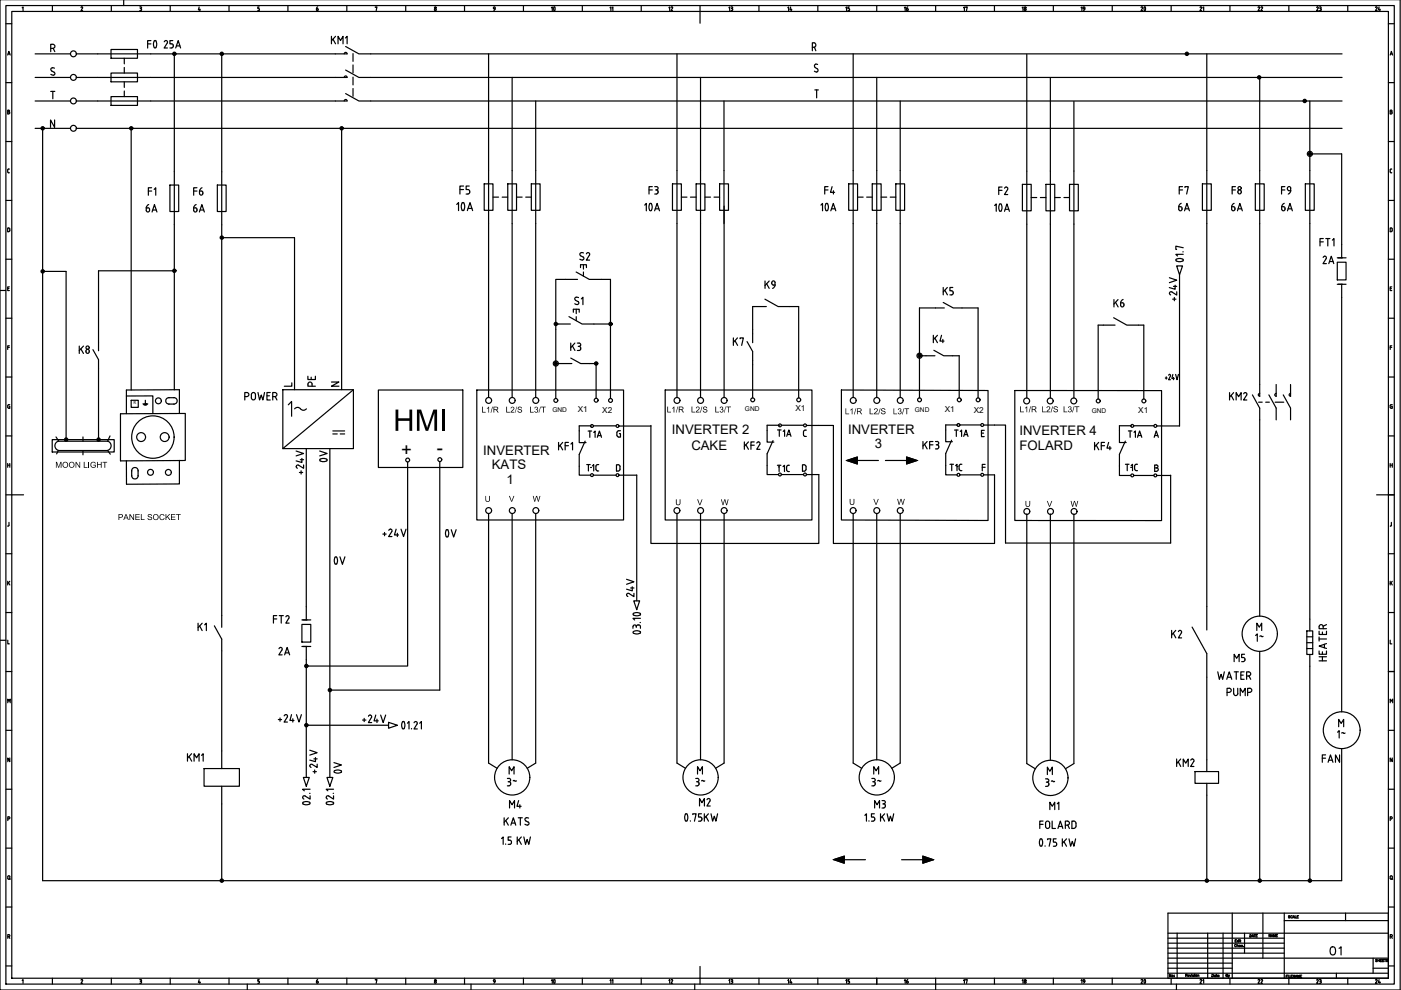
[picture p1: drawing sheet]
<svg xmlns="http://www.w3.org/2000/svg" width="297mm" height="210mm" viewBox="0 0 297 210" stroke-linecap="round" stroke-linejoin="round" font-family="sans-serif">
<!-- layer: 035 -->
<g fill="none" stroke="#000" stroke-width=".25">
<path d="M26.2 -.1v1.3M296.9 -.1v210h-296.9v-210M1.2 5h1.3M1.2 17.5h1.3M1.6 11.7l.3-.8 .3 .8M1.7 11.4h.4M2.5 2.4h291.9v205h-291.9zM4.7 1.6l.2-.1v.8M11.1 1.2v1.2M17.2 1.6l.1-.1 .2 .1-.3 .7h.3M23.6 1.2v1.2M29.6 1.5h.2"/>
<path d="M29.7 1.8h.1M29.8 1.5l.2 .1-.2 .2M29.8 1.8l.2 .2v.2l-.4 .1M36.1 1.2v1.2M42.2 1.5l-.1 .6h.4M42.4 1.9v.4M48.6 1.2v1.2M54.9 1.5h-.2v.3l.3 .2M55 2v.1M55 2.1l-.3 .2M61 1.2v1.2M73.5 1.2v1.2"/>
<path d="M79.6 1.6l.3-.1-.1 .8M86 1.2v1.2M98.5 1.2v1.2M111 1.2v1.2M123.5 1.2v1.2M136 1.2v1.2M148.4 1.2v1.2M160.9 1.2v1.2M173.4 1.2v1.2M185.9 1.2v1.2M198.4 1.2v1.2M210.8 1.2v1.2"/>
<path d="M223.3 1.2v1.2M235.8 1.2v1.2M248.3 1.2v1.2M260.8 1.2v1.2M273.3 1.2v1.2M285.7 1.2v1.2M294.4 5h1.2M294.4 17.5h1.2M294.7 11.7l.3-.8 .3 .8M294.8 11.4h.4M1.2 30h1.3M1.6 36.4l.2 .2"/>
<path d="M1.8 36.6h.2M1.8 35.8h.2M1.8 35.8l-.2 .2v.4M1.9 23.7l.2 .2-.2 .2h-.3v-.7h.4v.3h-.4M294.4 30h1.2M294.7 36.4l.2 .2M294.9 36.6h.2M294.9 35.8h.2M294.9 35.8l-.2 .2v.4M295 23.7l.2 .2-.2 .2h-.3v-.7h.4v.3h-.4M1.2 42.5h1.3M1.2 55h1.3"/>
<path d="M1.8 48.3h-.2v.8h.2M1.8 48.3l.3 .3-.1 .4-.2 .1M294.4 42.5h1.2M294.4 55h1.2M294.9 48.3h-.2v.8h.2M294.9 48.3l.2 .1 .1 .5-.3 .2M0 61.6h1.2M1.2 67.5h1.3M1.2 79.9h1.3M1.6 61.2h.3M1.6 73.7h.4M2 60.8h-.4v.8h.4"/>
<path d="M2 73.3h-.4v.8M294.4 67.5h1.2M294.4 79.9h1.2M294.7 61.2h.3M294.7 73.7h.4M295.1 60.8h-.4v.8h.4M295.1 73.3h-.4v.8M1.2 92.4h1.3M1.6 98.6h.5M1.6 98.3v.8M1.9 85.8h.2M1.9 85.8l-.3 .2 .1 .5 .2 .1"/>
<path d="M1.9 86.1h.2v.5h-.2M2.1 98.3v.8M294.4 92.4h1.2M294.7 98.3v.8M294.7 98.6h.5M295 85.8h.2M295 85.8l-.3 .2v.3l.3 .3M295 86.1h.2v.5h-.2M295.2 98.3v.8M1.2 104.9h1.3M1.2 117.4h1.3M1.6 111.5h.1"/>
<path d="M1.9 110.8v.6l-.2 .1M294.4 104.9h1.2M294.4 117.4h1.2M294.7 111.5h.1M295 110.8v.6l-.2 .1M0 135.8h1.2M1.2 129.9h1.3M1.6 123.2v.8M1.7 135.7v.8h.3M1.8 123.5l.3 .5M2.1 123.2l-.5 .5M294.4 129.9h1.2"/>
<path d="M294.7 135.7v.8h.4M294.7 123.2v.8M294.9 123.5l.3 .5M295.2 123.2l-.5 .5M1.3 142.4h1.2M1.3 154.8h1.2M1.7 149v-.8l.2 .5 .3-.5v.8M294.4 142.4h1.2M294.4 154.8h1.2M1.3 167.3h1.2M1.3 179.8h1.2M1.7 173.6h.3v-.4h-.3v.8"/>
<path d="M2.1 160.7v.8l-.4-.8v.8M294.4 167.3h1.2M294.4 179.8h1.2M294.7 173.6h.4v-.4h-.4v.8M295.2 160.7v.8l-.5-.8v.8M1.3 192.3h1.2M1.7 186.2l.2 .3 .2-.3M1.7 198.6l.3-.1v-.3h-.3v.8M1.9 198.6l.2 .4M1.9 186.3l.3 .2M2.1 185.9v.3M2.1 185.9l-.2-.2h-.2v.5"/>
<path d="M247.6 200h24.7M247.6 198.9h24.7M249.6 197.9v9.5M256.1 197.9v9.5M259.3 197.9v9.5M263.9 197.9v4.2M267.8 193.6v9.6M272.3 195.2h22.1M285.3 193.6v1.6M294.4 192.3h1.2M294.7 198.6l.4-.1v-.3h-.4v.8M295 198.6l.2 .4"/>
<path d="M1.3 204.8h1.2M4.7 207.9l.2-.2v.8M11.1 207.4v1.3M17.2 207.8l.1-.1 .2 .2-.3 .6h.3M23.6 207.4v1.3M29.6 207.7h.2M29.7 208h.1M29.8 207.7l.2 .2-.2 .1M29.8 208l.2 .2v.2l-.4 .1M36.1 207.4v1.3M42.2 207.7l-.1 .6h.4M42.4 208.1v.4"/>
<path d="M48.6 207.4v1.3M52.4 208.7v1.2M54.9 207.7h-.2v.3l.3 .2M55 208.2v.1M55 208.3l-.3 .2M61 207.4v1.3M73.5 207.4v1.3M79.6 207.8l.3-.1-.1 .8M86 207.4v1.3M98.5 207.4v1.3M99.9 208.7v1.2M111 207.4v1.3"/>
<path d="M123.5 207.4v1.3M136 207.4v1.3M147.3 208.7v1.2M148.4 207.4v1.3M160.9 207.4v1.3M173.4 207.4v1.3M185.9 207.4v1.3M198.4 207.4v2.5M210.8 207.4v1.3M223.3 207.4v1.3M235.8 207.4v1.3M247.6 203.2h13.7"/>
<path d="M247.6 204.2h13.7M247.6 205.3h13.7M247.6 202.1h24.7M247.6 201h24.7M247.6 206.3h46.8M248.3 207.4v1.3M249.4 208.7v1.2M273.3 207.4v1.3M283.3 206.3v1.1M285.7 207.4v1.3M291.1 205.3h3.3M294.4 204.8h1.2"/>
<circle cx="92.3" cy="2" r=".2"/>
<circle cx="92.3" cy="1.6" r=".18"/>
<circle cx="92.3" cy="208.3" r=".21"/>
<circle cx="92.3" cy="207.9" r=".18"/>
</g>
<!-- layer: 07 -->
<path d="M1.2 1.2h294.4v207.5h-294.4zM148.4 2.4v2.5M2.5 104.9h2.5M291.9 104.9h2.5M247.6 193.6h46.8v13.8h-46.8zM247.6 197.9h46.8M261.3 193.6v13.8M272.3 193.6v13.8M148.4 204.9v2.5M261.3 203.2h33.1M291.1 203.2v3.1" fill="none" stroke="#000" stroke-width=".25"/>
<!-- layer: 025 -->
<g fill="none" stroke="#000" stroke-width=".25">
<path d="M261.9 199.5h.1M262.2 199.2h-.3v.5h.3M262.6 199.5l-.2-.1-.1 .2 .1 .1h.2M262.6 199.2v.5M262.7 199.3h.1M262.8 199.4v.3M262.9 199.4h.2M263 199.2l.1 .5M265 198.2a.26 .26 0 0 1 .3 .2 .26 .26 0 0 1-.3 .3zM265.4 198.7l.2-.5 .2 .5M265.5 198.5h.2M265.9 198.2h.3"/>
<path d="M266 198.2v.5M266.3 198.4h.2M266.6 198.2h-.3v.5h.3M269.4 198.1v.5l-.4-.5v.5M269.5 198.6l.2-.5 .2 .5M269.6 198.5h.2M270 198.6v-.5l.2 .5 .2-.5v.5M270.6 198.4h.2M270.9 198.1h-.3v.5h.3M273.5 194.2h-.3l.3 .4h-.3M274 194.3a.18 .18 0 0 0-.2-.2 .18 .18 0 0 0-.2 .2v.2a.18 .18 0 0 0 .2 .1 .18 .18 0 0 0 .2-.1M274.1 194.6l.2-.5 .2 .5"/>
<path d="M274.2 194.5h.2M274.6 194.1v.5h.3M275 194.4h.2M275.3 194.1h-.3v.5h.3M248.3 206.6v.5l-.3-.5v.5M249 206.8h.1M249 207.1h.1M251.4 206.8l.3-.1v-.1l-.3-.1v.5M251.5 206.8l.2 .2M251.9 206.9h.2v-.2l-.2 .3h.2M262.1 200.4a.18 .18 0 0 0-.2-.2 .18 .18 0 0 0-.1 .2v.1a.18 .18 0 0 0 .1 .2 .18 .18 0 0 0 .2-.1M262.3 200.5l.2-.1 .1 .3"/>
<path d="M262.3 200.2v.5M262.7 200.5h.3v-.1a.16 .16 0 0 0-.3 .1 .16 .16 0 0 0 .1 .2 .16 .16 0 0 0 .2 0M263.4 200.5v-.1a.17 .17 0 0 0-.2 .1 .17 .17 0 0 0 0 .2 .17 .17 0 0 0 .2 0M263.6 200.7h.1M272.7 207h.2M273 206.7h-.3v.6M273.1 206.7v.6M273.3 206.7v.6h.3M273.7 207h.2M274 206.7h-.3v.6h.3M274.5 206.7v.6l-.3-.6v.6M274.6 207.3l.2-.6 .2 .6"/>
<path d="M274.7 207.1h.2M275.1 207.3v-.6l.2 .6 .2-.6v.6M275.7 207h.2M276 206.7h-.3v.6h.3M292 203.5h-.3l.3 .3h-.3M292.1 203.4v.5M292.1 203.6h.4M292.5 203.4v.5M292.7 203.6h.2M293 203.4h-.3v.5h.3M293.1 203.6h.2M293.4 203.4h-.3v.5h.3"/>
<path d="M293.5 203.4h.3M293.7 203.4v.5M294.3 203.5h-.4l.4 .2-.1 .2-.3-.1"/>
<circle cx="248.6" cy="206.9" r=".17"/>
</g>
<g fill="none" stroke="#000" stroke-width=".25">
<path d="M7.5 11.4h7.4M7.5 16.4h7.4M16.2 11.4h4.5M16.2 16.4h4.5M32 11.4h39.1M32 16.4h39.1M37 11.4v25M47 11.4v25M78.6 11.4h205.9M78.6 16.4h205.9M103.6 11.4v24.8M108.6 16.4v19.8"/>
<path d="M143.5 11.4v24.8M148.5 16.4v19.8M180.9 11.4v24.8M185.9 16.4v19.8M217.7 11.5v24.8M222.7 16.5v19.8M255.9 11.4v24.8M267.1 16.4v19.8M7.5 21.4h7.4M7.5 27.2h7.4M9 27.2v159.5h275.5v-28M16.2 21.4h4.5"/>
<path d="M16.2 27.2h268.3M27.8 27.2v55.5M32 21.4h39.1M72.4 27.2v55.4M78.6 21.4h205.9M113.6 21.4v14.8M153.5 21.4v14.8M190.9 21.4v14.8M227.7 21.5v14.8M277.7 21.4v14.8M277.7 32.6h6.8v19.3M9 57.5h5v35.7"/>
<path d="M37 47.7v34.9M37 57.4h-16.1v15.1M47 47.7v82.8M47 50.4h15.4v32.2M103.6 47.4v36.9M108.6 47.4v36.9M113.6 47.4v36.9M120 59.2h-2.2v25.3M127.4 59.2h2v25.3M143.5 47.4v36.9M148.5 47.4v36.9M153.5 43.7v40.6"/>
<path d="M180.9 47.4v36.9M185.9 47.4v36.9M190.9 47.4v36.9M217.7 47.5v36.9M222.7 47.5v36.9M227.7 47.5v36.9M250.1 58.3v32h-4.8M255.9 47.4v81.2M267.1 47.4v34.1M277.7 47.4v83.9M20.9 78.1v15.1M117.8 77.1h1.6"/>
<path d="M117.8 68.7h.6M125 77.1h1.4v7.3M125.9 68.7h3.5M159.6 76.4v8M160 65h-.4v4.8M167.5 65h1.8v19.4M196.3 75.4h-1.4v9M198.4 65.3h-3.5v10.1M202 75.4h1.4v9M204 65.3h3.4v19.1M233.9 68.9h-1.1v15.7M241.4 68.9h1.1v15.7"/>
<path d="M284.5 63.1v87.8M11.1 93.2h13.1v2.6h-13.1zM22.8 93.5h-10.4a1.03 1.03 0 0 0-.8 1 1.03 1.03 0 0 0 .8 1h10.4M22.8 93.5a1.03 1.03 0 0 1 .8 1 1.03 1.03 0 0 1-.8 1M64.9 95.1v33.5M69.9 95.1v69.7M86.4 98v43.2h-21.5M93.2 97.9v48.4h-23.3M125.8 90.3h4.8M131.2 90.3h6.8M138 90.2v25h35.6v-14.6h-2.6M162.6 98.7v1.9h2.4"/>
<path d="M165 99h.1M165.7 90.2h4.6M171 90.2h5.7v25h34.2v-14.5h-2.3M203.5 90.1h4.4M208.6 90.1h4.6v25h35v-14.4M240.4 90.3h4.2M267.1 89v41.6M103.6 108.9v52.9l1.8 1.1M108.6 108.9v52.2M113.6 108.9v52.9l-1.8 1.1M125.8 100.7h4.8M131.2 100.7h3.8"/>
<path d="M135 100.7v26.7M143.5 108.9v52.9l1.8 1.1M148.5 108.9v52.2M153.5 108.9v52.9l-1.8 1.1M165.7 100.6h4.6M180.9 108.9v52.9l1.8 1.1M185.9 108.9v52.2M190.9 108.9v52.9l-1.8 1.1M203.5 100.7h4.4M217.7 109v52.9l1.8 1.1M222.7 109v52.2M227.7 109v52.9l-1.8 1.1"/>
<path d="M240.4 100.8h4.2M245.3 100.8h2.9M47 138v21.2M64.9 139.9v24.9M267.1 138.1v48.6M64.9 153.8h17.5M255.9 143.6v17.5M277.7 141.3v45.4M47 170.4v16.3M255.9 168.6v18.1"/>
</g>
<!-- layer: SYMS -->
<g fill="none" stroke="#000" stroke-width=".25">
<path d="M20.7 16.4h11.3M20.7 11.4h11.3M23.5 10.5h5.6v1.9h-5.6zM23.5 15.5h5.6v1.8h-5.6zM73 16.4l.3-.3 .3 .3h-2.5M73.3 9.9l2.8 1.5h2.5M73.3 14.9l2.8 1.5h2.5M73.3 19.8l2.8 1.6h2.5M20.7 21.4h11.3M23.5 20.5h5.6v1.8h-5.6zM36 39.2h1.9v5.6h-1.9zM37 36.4v11.3"/>
<path d="M46.1 39.2h1.8v5.6h-1.8zM47 36.4v11.3M73 21.4l.3-.3 .3 .3h-2.5M102.7 39h1.8v5.6h-1.8zM103.6 36.2v11.2M107.7 39h1.8v5.6h-1.8zM108.6 36.2v11.2M112.6 39h1.9v5.6h-1.9zM113.6 36.2v11.2M142.6 39h1.9v5.6h-1.9zM143.5 36.2v11.2M147.6 39h1.9v5.6h-1.9z"/>
<path d="M148.5 36.2v11.2M152.6 39h1.9v5.6h-1.9zM153.5 36.2v11.2M179.9 39h1.9v5.6h-1.9zM180.9 36.2v11.2M184.9 39h1.9v5.6h-1.9zM185.9 36.2v11.2M189.9 39h1.9v5.6h-1.9zM190.9 36.2v11.2M216.8 39.1h1.8v5.6h-1.8zM217.7 36.3v11.2M221.8 39.1h1.8v5.6h-1.8z"/>
<path d="M222.7 36.3v11.2M226.8 39.1h1.8v5.6h-1.8zM227.7 36.3v11.2M254.9 39h1.9v5.6h-1.9zM255.9 36.2v11.2M266.1 39h1.9v5.6h-1.9zM267.1 36.2v11.2M276.8 39h1.8v5.6h-1.8zM277.7 36.2v11.2M283.5 55.6h1.9v3.7h-1.9zM283.5 54.7h1.9M20.9 76.3v1.8"/>
<path d="M118.4 68.7h2.5M119.4 77.1h1.8M120.6 67.1l2.8 1.6h2.5M121 75.9l2.1 1.2h1.9M159.6 74.5v1.9M160 65h2.5M162.2 63.4l2.8 1.6h2.5M196.3 75.4h1.9M198 74.3l2.1 1.1h1.9M233.9 68.9h2.5M236.1 67.4l2.8 1.5h2.5M283.5 60.3h1.9"/>
<path d="M284.5 60.3v2.8M60 82.6h14.9v12.5h-14.9zM61.1 85.8l.7-.7v3.2M65 86.7l-.7 .3-1-.6h-.4l-.4 .3M70.6 91.4h2.5M70.6 92h.9M72.1 92h1M74.9 82.6l-14.9 12.5M163.9 93.4l-1.3 2.8v2.5M179.5 97.6l2.3-.7v1.5zM181.8 97.6h4.4M187.7 97.6h4.5"/>
<path d="M192.2 96.9l2.3 .7-2.3 .8zM201.8 93.3l-1.3 2.9v2.5M238.6 93.5l-1.3 2.8v2.5M265.5 83.7l1.6 2.8v2.5M267.1 81.5v2.5l-.3-.3 .3-.3M269 83.7l1.6 2.8v2.5M270.6 81.5v2.5l-.3-.3 .3-.3M272.1 83.7l1.5 2.8v2.5M273.6 81.5v2.5l-.3-.3 .3-.3M45.4 132.7l1.6 2.8v2.5M47 130.5v2.5M64 132.4h1.9v3.7h-1.9z"/>
<path d="M64 131.4h1.9M64 137.1h1.9M64.9 128.6v2.8M64.9 137.1v2.8M252.8 133l3.1 5.6v5M255.9 128.6v5M277.1 133.8h1.2v5h-1.2zM277.1 135h1.2M277.1 136.3h1.2M277.1 137.5h1.2M277.7 131.3v2.5M277.7 138.8v2.5"/>
<path d="M47 159.2v3.8M82.4 153.2l1.9 .6-1.9 .6zM43.3 163h7.5v3.7h-7.5zM47 166.7v3.7M64.3 164.8h1.3l-.7 1.9zM253.4 163.6h5v2.5h-5zM255.9 161.1v2.5M255.9 166.1v2.5M176.7 182.3l2.3-.8v1.5zM179 182.3h4.5M191.2 182.3h4.5M195.7 181.5l2.2 .8-2.2 .7z"/>
<circle cx="15.6" cy="16.4" r=".62"/>
<circle cx="15.6" cy="11.4" r=".62"/>
<circle cx="47" cy="11.4" r=".35"/>
<circle cx="47" cy="11.4" r=".22"/>
<circle cx="47" cy="11.4" r=".12"/>
<circle cx="251.6" cy="11.4" r=".35"/>
<circle cx="251.6" cy="11.4" r=".22"/>
<circle cx="251.6" cy="11.4" r=".12"/>
<circle cx="267" cy="16.4" r=".35"/>
<circle cx="267" cy="16.4" r=".22"/>
<circle cx="267" cy="16.4" r=".12"/>
<circle cx="9" cy="27.2" r=".35"/>
<circle cx="9" cy="27.2" r=".22"/>
<circle cx="9" cy="27.2" r=".12"/>
<circle cx="15.6" cy="27.2" r=".62"/>
<circle cx="15.6" cy="21.4" r=".62"/>
<circle cx="27.8" cy="27.2" r=".35"/>
<circle cx="27.8" cy="27.2" r=".22"/>
<circle cx="27.8" cy="27.2" r=".12"/>
<circle cx="72.4" cy="27.2" r=".35"/>
<circle cx="72.4" cy="27.2" r=".22"/>
<circle cx="72.4" cy="27.2" r=".12"/>
<circle cx="276.6" cy="21.4" r=".35"/>
<circle cx="276.6" cy="21.4" r=".22"/>
<circle cx="276.6" cy="21.4" r=".12"/>
<circle cx="277.7" cy="32.6" r=".54"/>
<circle cx="277.7" cy="32.6" r=".33"/>
<circle cx="277.7" cy="32.6" r=".16"/>
<circle cx="9" cy="57.5" r=".35"/>
<circle cx="9" cy="57.5" r=".12"/>
<circle cx="9" cy="57.5" r=".22"/>
<circle cx="37" cy="57.4" r=".35"/>
<circle cx="37" cy="57.4" r=".12"/>
<circle cx="37" cy="57.4" r=".22"/>
<circle cx="47" cy="50.4" r=".35"/>
<circle cx="47" cy="50.4" r=".12"/>
<circle cx="47" cy="50.4" r=".22"/>
<circle cx="117.8" cy="77.1" r=".54"/>
<circle cx="117.8" cy="68.7" r=".35"/>
<circle cx="117.8" cy="77.1" r=".33"/>
<circle cx="117.8" cy="68.7" r=".12"/>
<circle cx="117.8" cy="77.1" r=".16"/>
<circle cx="117.8" cy="68.7" r=".22"/>
<circle cx="126.4" cy="77.1" r=".35"/>
<circle cx="126.4" cy="77.1" r=".12"/>
<circle cx="126.4" cy="77.1" r=".22"/>
<circle cx="129.4" cy="68.7" r=".35"/>
<circle cx="129.4" cy="68.7" r=".12"/>
<circle cx="129.4" cy="68.7" r=".22"/>
<circle cx="195" cy="75.4" r=".54"/>
<circle cx="195" cy="75.4" r=".33"/>
<circle cx="195" cy="75.4" r=".16"/>
<circle cx="14" cy="93.2" r=".35"/>
<circle cx="14" cy="93.2" r=".12"/>
<circle cx="14" cy="93.2" r=".22"/>
<circle cx="20.9" cy="93.2" r=".35"/>
<circle cx="20.9" cy="93.2" r=".12"/>
<circle cx="20.9" cy="93.2" r=".22"/>
<circle cx="29.9" cy="92.7" r=".94"/>
<circle cx="34.9" cy="92.7" r=".94"/>
<circle cx="86.4" cy="97.5" r=".41"/>
<circle cx="93.2" cy="97.5" r=".41"/>
<circle cx="103.6" cy="84.9" r=".62"/>
<circle cx="108.6" cy="84.9" r=".62"/>
<circle cx="113.6" cy="84.9" r=".62"/>
<circle cx="117.8" cy="84.9" r=".41"/>
<circle cx="126.4" cy="84.9" r=".41"/>
<circle cx="129.4" cy="84.9" r=".41"/>
<circle cx="130.9" cy="90.3" r=".31"/>
<circle cx="143.5" cy="84.9" r=".62"/>
<circle cx="148.5" cy="84.9" r=".62"/>
<circle cx="153.5" cy="84.9" r=".62"/>
<circle cx="159.6" cy="84.8" r=".41"/>
<circle cx="169.3" cy="84.8" r=".41"/>
<circle cx="170.7" cy="90.2" r=".31"/>
<circle cx="180.9" cy="84.9" r=".62"/>
<circle cx="185.9" cy="84.9" r=".62"/>
<circle cx="190.9" cy="84.9" r=".62"/>
<circle cx="195" cy="84.8" r=".41"/>
<circle cx="203.4" cy="84.8" r=".41"/>
<circle cx="207.4" cy="84.8" r=".41"/>
<circle cx="208.2" cy="90.1" r=".31"/>
<circle cx="217.7" cy="85" r=".62"/>
<circle cx="222.7" cy="85" r=".62"/>
<circle cx="227.7" cy="85" r=".62"/>
<circle cx="232.8" cy="85" r=".41"/>
<circle cx="242.5" cy="85" r=".41"/>
<circle cx="245" cy="90.3" r=".31"/>
<circle cx="103.6" cy="108.2" r=".62"/>
<circle cx="108.6" cy="108.2" r=".62"/>
<circle cx="113.6" cy="108.2" r=".62"/>
<circle cx="130.9" cy="100.7" r=".31"/>
<circle cx="143.5" cy="108.2" r=".62"/>
<circle cx="148.5" cy="108.2" r=".62"/>
<circle cx="153.5" cy="108.2" r=".62"/>
<circle cx="165.4" cy="100.6" r=".31"/>
<circle cx="170.7" cy="100.6" r=".31"/>
<circle cx="180.9" cy="108.2" r=".62"/>
<circle cx="185.9" cy="108.2" r=".62"/>
<circle cx="190.9" cy="108.2" r=".62"/>
<circle cx="208.2" cy="100.7" r=".31"/>
<circle cx="217.7" cy="108.4" r=".62"/>
<circle cx="222.7" cy="108.4" r=".62"/>
<circle cx="227.7" cy="108.4" r=".62"/>
<circle cx="245" cy="100.8" r=".31"/>
<circle cx="267.1" cy="134.4" r="3.7"/>
<circle cx="64.9" cy="141.2" r=".35"/>
<circle cx="64.9" cy="141.2" r=".22"/>
<circle cx="64.9" cy="141.2" r=".12"/>
<circle cx="69.9" cy="146.3" r=".35"/>
<circle cx="69.9" cy="146.3" r=".22"/>
<circle cx="69.9" cy="146.3" r=".12"/>
<circle cx="284.5" cy="154.8" r="3.9"/>
<circle cx="108.6" cy="164.8" r="3.7"/>
<circle cx="148.5" cy="164.8" r="3.7"/>
<circle cx="185.9" cy="164.8" r="3.7"/>
<circle cx="222.7" cy="164.9" r="3.7"/>
<circle cx="47" cy="186.7" r=".35"/>
<circle cx="47" cy="186.7" r=".12"/>
<circle cx="47" cy="186.7" r=".22"/>
<circle cx="255.9" cy="186.7" r=".35"/>
<circle cx="255.9" cy="186.7" r=".22"/>
<circle cx="255.9" cy="186.7" r=".12"/>
<circle cx="267.1" cy="186.7" r=".35"/>
<circle cx="267.1" cy="186.7" r=".22"/>
<circle cx="267.1" cy="186.7" r=".12"/>
<circle cx="277.7" cy="186.7" r=".35"/>
<circle cx="277.7" cy="186.7" r=".22"/>
<circle cx="277.7" cy="186.7" r=".12"/>
</g>
<!-- layer: TERMS -->
<path d="M62.8 95.6l1.6 .6-1.6 .5M62.8 98.9l.3 .4M63.7 97.5h.7M64 97.2v.9l-1.2-.4M64.4 98.6v.7l-1.1-.7a.35 .35 0 0 0-.5 .3M63.5 100.2h.7" fill="none" stroke="#000" stroke-width=".25"/>
<!-- layer: 0 -->
<g fill="none" stroke="#000" stroke-width=".25">
<path d="M11.9 92.6l.6 .9M12.4 95.5l-.4 .7M17.6 92.6v.9M17.6 95.5v.9M22.8 95.5l.6 .8M23.3 92.4l-.5 1.1M25.5 87.7h13.8v9.9l-13.8 .1zM26.8 84l5.6-.1v3.8M27.8 84.9h1.5v1.5h-1.5zM27.9 99.8v1.1M27.9 99.9a.69 .69 0 0 1 .7-.8 .69 .69 0 0 1 .7 .8M29.3 99.8v1.1"/>
<path d="M29.3 84.9h.1M30.3 85.6h1M30.4 85.8h.8M30.6 85.9h.5M30.8 85.6h.1M30.8 84.9v.7M35.8 85.7h1.1M35.8 84.3h1.1M35.9 84.3a.69 .69 0 0 0-.8 .7 .69 .69 0 0 0 .8 .7M36.8 84.3a.69 .69 0 0 1 .8 .7 .69 .69 0 0 1-.8 .7M38 97.6v5l-11.2 .1v-5M38 87.6v-5l-11.2 .1v5"/>
<path d="M80.2 82.7h17.9v16.4h-17.9zM101.1 82.7h31.1v27.6h-31.1zM141 82.7h31.1v27.6h-31.1zM178.4 82.7l31.1 .1v27.6l-31.1-.1zM215.2 82.8h31.1v27.6h-31.1zM27.9 100.8a.69 .69 0 0 0 .7 .8 .69 .69 0 0 0 .7-.8"/>
<circle cx="32.4" cy="92.7" r="4.5"/>
<circle cx="33.6" cy="85" r=".62"/>
<circle cx="31.9" cy="100.1" r=".62"/>
<circle cx="35.7" cy="100.2" r=".62"/>
</g>
<g fill="#000">
<path d="M83.9 86.8h.6v1.9h2.3v-1.9h.6v4.5h-.6v-2.1h-2.3v2.1h-.6zM88.4 86.8h.9l1.3 3.9 1.3-3.9h.8v4.5h-.6v-3.7l-1.3 3.7h-.5l-1.3-3.8-.1 3.8h-.5zM93.7 86.8h.6v4.5h-.6zM102.2 86.2h.2v1.1h.6v.2h-.8zM103.2 86.5l.5-.3v1.3h-.2v-1l-.2 .2zM104.4 86.2h.1l-.4 1.3h-.1zM107.3 86.2h.2v1.1h.6v.2h-.8zM108.3 86.4l.3-.2 .4 .2v.4l-.6 .5h.7v.2h-.9l.7-.9-.2-.2-.4 .2zM109.5 86.2l-.3 1.3zM109.8 86.4l.4-.2 .4 .2 .1 .2h-.2l-.2-.2-.4 .1 .1 .2 .7 .2v.3l-.2 .3h-.5l-.2-.2-.1-.2 .4 .2 .5-.1-.8-.5zM112.4 86.2h.1v1.1h.7v.2h-.8zM113.4 86.4l.3-.2 .3 .3-.1 .3 .2 .2v.2l-.3 .3h-.3l-.2-.3 .2-.1 .1 .3 .3-.1v-.4h-.3l.3-.4-.3-.1-.3 .2z"/>
<path d="M114.6 86.2h.1l-.5 1.3zM114.7 86.2h1v.2h-.4v1.1h-.2v-1.1h-.4zM141.5 86.2h.1v1.1h.7v.2h-.8zM142.5 86.5l.5-.3v1.3h-.2v-1l-.3 .2zM143.7 86.2h.1l-.5 1.3zM146.6 86.2h.2v1.1h.6v.2h-.8zM147.6 86.3l.5-.1 .2 .2v.4l-.6 .5h.6v.2h-.8l.7-.9-.2-.3-.5 .3zM148.8 86.2h.1l-.4 1.3h-.1zM149.1 86.3l.3-.1 .5 .1v.3l-.5-.3-.2 .3 .7 .3v.5l-.5 .1-.3-.2-.1-.2 .4 .2 .4-.1v-.2l-.7-.3zM151.7 86.2h.1v1.1h.6v.2h-.7zM152.7 86.4l.4-.2 .2 .2-.1 .4 .2 .4-.2 .3h-.4l-.2-.3 .1-.1 .1 .2h.3l.1-.1-.1-.3h-.2l.3-.3-.1-.2h-.3l-.1 .2-.1-.1zM153.8 86.2l-.3 1.3z"/>
<path d="M154 86.2h1v.2h-.4v1.1h-.2v-1.1h-.4zM179.3 86.6h.1v1.1h.6v.1h-.7zM180.3 86.9l.4-.3v1.2h-.1v-1l-.3 .2zM181.4 86.6h.1l-.3 1.3h-.1zM184.4 86.6h.2v1.1h.6v.1h-.8zM185.4 86.7l.4-.1 .3 .2-.1 .4-.5 .5h.6v.1h-.8l.6-.8-.2-.3-.4 .2zM186.6 86.6h.1l-.4 1.3h-.1zM186.9 86.7l.2-.1 .5 .1 .1 .2-.3-.2-.4 .1v.2l.7 .3-.1 .5h-.5l-.3-.2v-.2l.4 .3 .4-.2-.1-.2-.6-.2zM189.4 86.6h.2v1.1h.6v.1h-.8zM190.5 86.7l.4-.1 .2 .2-.2 .4 .2 .1 .1 .3-.3 .2h-.3l-.2-.2 .1-.1 .3 .2 .2-.2-.1-.2-.3-.1 .3-.4-.2-.1-.3 .2zM191.6 86.6h.1l-.3 1.3h-.2zM191.8 86.6h.9v.1h-.4v1.1h-.1v-1.1h-.4z"/>
<path d="M216.3 86.2h.2v1.1h.6v.1h-.8zM217.3 86.5l.5-.4v1.3h-.2v-1l-.2 .2zM218.5 86.2h.1l-.4 1.3h-.1zM221 86.2h.1v1.1h.6v.1h-.7zM221.9 86.3l.4-.2 .3 .2v.4l-.5 .6h.6v.1h-.9l.7-.8-.1-.3h-.3l-.1 .2h-.1zM223.1 86.2h.1l-.3 1.3h-.1zM223.5 86.2l.5-.1 .2 .2 .1 .2h-.2l-.2-.2-.4 .2 .8 .4v.3l-.2 .2h-.5l-.2-.2-.1-.2 .5 .3 .4-.2-.1-.2-.7-.3zM225.5 86.2h.2v1.1h.6v.1h-.8zM226.6 86.2h.3l.3 .2-.2 .3 .2 .4-.2 .3h-.4l-.2-.3h.2l.2 .2 .3-.2-.1-.3h-.3l.3-.2v-.2l-.2-.1-.4 .2zM227.7 86.2h.1l-.4 1.3h-.1zM227.8 86.2h1v.1h-.4v1.1h-.2v-1.1h-.4zM102.9 105.1h.2v1l.2 .1 .4-.1v-1h.2v.9l-.2 .3-.5 .1-.2-.1z"/>
<path d="M107.9 105.1h.2l.4 1.1 .4-1.1h.2l-.5 1.3h-.2zM113 105.1h.1l.3 1.1 .3-1.1h.2l.2 1.1 .3-1.1h.2l-.4 1.3h-.1l-.3-1.1-.3 1.1h-.2zM143.3 105.9h.2v.9l.3 .2 .3-.2v-.9h.2v.9l-.2 .3h-.4l-.3-.1zM147.8 105.9h.2l.4 1.1 .4-1.1h.1l-.4 1.2h-.2zM152.9 105.9h.1l.3 1 .3-1h.2l.3 1 .2-1h.2l-.4 1.2h-.1l-.3-1.1-.3 1.1h-.2zM180.1 105.8h.2v.9l.2 .2 .4-.1 .1-1h.1v.9l-.1 .3-.5 .1-.2-.2zM185.2 105.8h.1l.4 1.1 .4-1.1h.2l-.5 1.2h-.1zM190.2 105.8h.2l.2 1.1 .3-1.1h.2l.3 1.1 .3-1.1h.1l-.3 1.2h-.2l-.3-1-.3 1h-.2zM217.4 106.2h.2v1l.3 .1 .3-.2v-.9h.2l-.1 1.2-.4 .1-.4-.2zM222 106.2h.1l.4 1.1 .4-1.1h.2l-.5 1.3h-.2zM227 106.2h.2l.2 1.1 .3-1.1h.2l.3 1.1 .2-1.1h.2l-.3 1.3h-.2l-.3-1.1-.3 1.1h-.2z"/>
<path d="M104.6 86.2l1 .2v.3l-.3 .2 .4 .6h-.2l-.5-.6h-.2v.6h-.2zM104.8 86.4v.4l.7-.2-.2-.2z"/>
<path d="M143.9 86.2l1 .2v.3l-.3 .2 .4 .6h-.2l-.4-.6h-.3v.6h-.2zM144.1 86.4v.4l.6-.2v-.2z"/>
<path d="M181.7 86.6l.9 .1v.4l-.3 .2 .5 .5h-.2l-.4-.5h-.4v.5h-.1zM181.8 86.7v.4l.7-.1-.1-.3z"/>
<path d="M218.7 86.2l1 .1v.4l-.3 .1 .4 .6h-.2l-.4-.5h-.3v.5h-.2zM218.9 86.3v.4l.6-.1v-.3z"/>
</g>
<!-- layer: DESC -->
<g fill="none" stroke="#000" stroke-width=".25">
<path d="M106.3 177.8l.4-.3v1.5M106.9 173.4v1.6M107.2 178.9v.1M107.2 174l.6 1M107.8 173.4l-.9 .9M108.3 175l.5-1.6 .5 1.6M108.4 177.5h-.7v.7l.4-.1a.46 .46 0 0 1 .3 .5 .46 .46 0 0 1-.3 .4h-.4M108.5 174.5h.7M109.7 177.5v1.5M110 178l.5 1M110.3 173.4v1.6M110.5 177.5l-.8 .9"/>
<path d="M111.1 177.5l.3 1.5 .4-1 .3 1 .4-1.5M111.5 174l.5 .3a.39 .39 0 0 1 0 .6 .39 .39 0 0 1-.5 0l-.2-.1M145.3 172.6l.2-.1a1.08 1.08 0 0 1 0 1.6l-.2-.1M145.3 172.6a1.47 1.47 0 0 0 0 1.4M146.4 174v.1M146.9 172.7v-.2h.7l-.4 1.6M148.1 174.1h.4M148.8 173.7l-.3 .4M149.3 172.5v1.6M149.7 173.1l.5 1M150.7 172.5l.4 1.6 .3-1 .4 1 .3-1.6M183.4 172.9l.3-.4v1.6"/>
<path d="M184.2 174v.1M184.8 174.1h.3M185.5 173.7l-.4 .4M186.7 172.5v1.6M187 173.1l.6 1M188.1 172.5l.3 1.6 .4-1 .3 1 .4-1.6M220.5 177.9a1.12 1.12 0 0 0 .2 1.5l.2-.1a1.5 1.5 0 0 0 0-1.4M221.6 179.3v.1M222.1 178v-.1h.7l-.4 1.5M223.9 177.9h-.6v.7h.6l.1 .5M224 179.1l-.1 .3h-.6M225.2 177.9v1.5"/>
<path d="M225.6 178.4l.5 1M226.1 177.9l-.9 .9M226.7 177.9l.3 1.5 .4-1 .3 1 .3-1.5"/>
</g>
<!-- layer: WIREFIXED -->
<g fill="none" stroke="#000" stroke-width=".25">
<path d="M10.8 10.3h.4a.43 .43 0 0 0 .4-.5 .43 .43 0 0 0-.4-.4h-.4v1.6M10.8 19.4h.8M10.9 15l.5 .3M11.2 19.4v1.5M11.3 10.3l.3 .7M11.5 15.3a.38 .38 0 0 1 0 .6 .38 .38 0 0 1-.6-.1h-.1M11.6 14.5a.41 .41 0 0 0-.7-.1 .41 .41 0 0 0 .1 .6M172.2 10h.4a.49 .49 0 0 0 .4-.5 .49 .49 0 0 0-.4-.4h-.4v1.7M172.7 10l.3 .8M172.8 19.1h.7M173 13.6l.3 .1M173 13.6l-.3 .1v.4l.5 .5a.4 .4 0 0 1 .1 .6 .4 .4 0 0 1-.6-.1"/>
<path d="M173.1 19.1v1.7M11.6 25.4v1.6l-.9-1.6v1.6"/>
</g>
<!-- layer: XREF -->
<g fill="none" stroke="#000" stroke-width=".25">
<path d="M250.8 53.4h.1M250.8 55a1.12 1.12 0 0 0-1.5 .1l.1 .2a1.47 1.47 0 0 0 1.4 0M250.8 55v.3M250.9 53.9h-1.6l.4 .4M250.9 52.5l-1.6-.3v.7h.2M85.3 153.1l.2-.1a1.08 1.08 0 0 1 0 1.6l-.2-.1a1.47 1.47 0 0 1 0-1.4zM86.4 153.3l.3-.3v1.6M87.2 154.5v.1M87.8 153.2l.2-.2a.35 .35 0 0 1 .4 .1 .35 .35 0 0 1 0 .4l-.6 1.1h.7M89 153.3l.3-.3v1.6M64.3 170.1a1.12 1.12 0 0 1 1.4 .2 1.05 1.05 0 0 1-1.5 0zM64.7 168.8a.36 .36 0 0 0-.5 .1 .36 .36 0 0 0 .2 .5"/>
<path d="M65.6 168.2h.1M65.7 168.7v.7l-1-.6M65.7 167.3h-1.5l.3 .4M69.2 170.1a1.12 1.12 0 0 1 1.5 .2 1.08 1.08 0 0 1-1.5 0z"/>
</g>
<!-- layer: TAGS -->
<g fill="none" stroke="#000" stroke-width=".25">
<path d="M130.7 98.5h.4l.3 .2a.98 .98 0 0 1-.1 1.1l-.6 .1zM130.8 91.7v.6M130.8 92.3l.4 .4M131.3 91.9h.3v.8h-.4M131.6 91.3l-.6 .1-.2 .3M164.8 98.7h.8M165.2 98.7v1.3M166 98.9l.3-.2v1.3M166.8 99v.6M166.8 99.6a.43 .43 0 0 0 .6 .4M167.4 98.7h-.4l-.2 .3M170.1 98.5l.6 .1a.92 .92 0 0 1 0 1.2l-.6 .1z"/>
<path d="M171 91.2h-.5l-.2 .3 .1 .9 .6 .1M208.1 91.8h.4M208.3 99.1h.6M208.7 91.2h-.6v1.4h.6M208.9 98.5h-.6v1.3M244.7 92.7l.5-1.3 .4 1.3M244.8 99.2h.6l.1-.5-.7-.1v1.3h.4M244.8 92.3h.7M245.2 99.2a.37 .37 0 0 1 .4 .4 .37 .37 0 0 1-.4 .3M279.7 138v.7h1.5v-.7M279.7 133.8v.7h1.5v-.7M279.7 139.2h1.5"/>
<path d="M279.7 135.5h1.5M279.7 135.1v.8M280.4 134v.5M280.4 138.2v.5M280.4 139.2v.9M280.5 133.3v-.4a.43 .43 0 0 0-.4-.5 .43 .43 0 0 0-.4 .5v.4h1.5M280.8 136.6v.7M281.2 136.5l-1.5 .5 1.5 .5M281.2 132.4l-.7 .4M279.7 140.1h1.5"/>
</g>
<!-- layer: LINK -->
<g fill="none" stroke="#000" stroke-width=".25">
<path d="M26.4 12.4v1.1M26.4 14.3v1.2M26.4 17.3v1.2M26.4 19.3v1.2M74.8 11.4v1.6M74.8 13.8v1.6M74.8 16.4v1.6M74.8 18.8v1.6M104.5 41.8h1.2M106.5 41.8h1.2M109.5 41.8h1.2M111.5 41.8h1.1"/>
<path d="M144.5 41.8h1.1M146.4 41.8h1.2M149.5 41.8h1.1M151.4 41.8h1.2M181.8 41.8h1.2M183.7 41.8h1.2M186.8 41.8h1.2M188.7 41.8h1.2M218.6 41.9h1.2M220.6 41.9h1.2M223.6 41.9h1.2M225.6 41.9h1.2"/>
<path d="M266.8 85.3h.8M268.4 85.3h.7M270.3 85.3h1.9"/>
</g>
<!-- layer: SYMS -->
<path d="M179.5 97.6l2.3-.7v1.5zM192.2 96.9l2.3 .7-2.3 .8zM176.7 182.3l2.3-.8v1.5zM195.7 181.5l2.2 .8-2.2 .7z" fill="#000" stroke="#000" stroke-width=".21"/>
<!-- layer: MISC -->
<path d="M283.8 154.1v-1.6l.6 .9 .5-.9v1.6M222.1 164.2v-1.6l.5 .9 .5-.9v1.6" fill="none" stroke="#000" stroke-width=".25"/>
<g fill="#000">
<path d="M11.9 97.9h.2l.3 1.1 .4-1.1h.2v1.3h-.1v-1.1l-.4 1.1h-.1l-.4-1.1v1.1h-.1zM16 97.9h.2l.6 1v-1h.2v1.3h-.2l-.6-1v1h-.2zM17.8 97.9h.1v1.1h.6v.2h-.7zM18.8 97.9h.1v1.3h-.1zM19.3 98.1l.3-.2 .5 .1 .2 .3-.7-.2-.2 .2-.1 .4 .2 .3 .4 .1 .3-.2v-.2h-.4v-.2h.5v.5l-.4 .2-.5-.1-.2-.4zM20.6 97.9h.1v.5h.7v-.5h.1v1.3h-.1v-.6h-.7v.6h-.1zM21.7 97.9h1v.2h-.4v1.1h-.2v-1.1h-.4zM27.5 109h.1l.7 1v-1h.1v1.3h-.1l-.7-1v1h-.1zM28.7 109h.9v.1h-.7v.5h.7v.1h-.7v.4h.7v.2h-.9zM29.9 109h.1v1.1h.6v.2h-.7zM31.3 109.2l.4-.2 .5 .2v.2h-.1l-.2-.3-.4 .2v.1l.7 .3 .1 .3-.2 .2-.5 .1-.3-.2v-.2l.1-.1 .3 .3h.2l.2-.2-.7-.4zM34 109.1l.4-.1 .4 .2 .1 .2h-.2l-.1-.2-.4-.1-.2 .4v.4l.2 .2 .7-.2-.2 .3-.5 .1-.2-.2-.2-.3z"/>
<path d="M35.1 109h.2v.6l.6-.6h.2l-.5 .5 .5 .8h-.2l-.4-.7-.2 .2v.5h-.2zM36.3 109h.9v.1h-.8v.5h.7v.1h-.7v.4h.8v.2h-.9zM37.3 109h1v.1h-.4v1.2h-.2v-1.2h-.4z"/>
<path d="M13.2 98.5a.65 .65 0 0 1 1.3 0 .65 .65 0 0 1-1.3 0zM13.4 98.6a.47 .47 0 0 0 .9 0 .47 .47 0 0 0-.9 0z"/>
<path d="M14.6 98.5a.63 .63 0 0 1 1.2 0 .63 .63 0 0 1-1.2 0zM14.7 98.6a.5 .5 0 0 0 1 0 .5 .5 0 0 0-1 0z"/>
<path d="M25.1 109h.7l.3 .3-.2 .4-.6 .1v.5h-.2zM25.3 109.1v.5l.6-.1-.1-.3z"/>
<path d="M26.6 109h.2l.5 1.3h-.2l-.1-.4h-.5l-.2 .4h-.2zM26.7 109.1l-.2 .6h.4z"/>
<path d="M32.4 109.6a.65 .65 0 0 1 1.3 0 .65 .65 0 0 1-1.3 0zM32.6 109.7a.48 .48 0 0 0 .9 0 .48 .48 0 0 0-.9 0z"/>
</g>
<!-- layer: WIRENO -->
<path d="M247.3 79.9v.5M248 79.4l.2 .1-.1 .3M248 79.4l-.2 .2M248.1 79.8l-.3 .7h.4M248.7 79.4l-.2 .9h.5M249.3 79.4l.3 1.1 .3-1.1M247.1 80.2h.4M248.8 80v.5" fill="none" stroke="#000" stroke-width=".25"/>
<g font-size="6.6">
<text x="94.2" y="46.6">10A</text>
<text x="67.4" y="121.7">0V</text>
<text x="74.1" y="167.6" transform="rotate(-90 74.1 167.6)">0V</text>
</g>
<g font-size="6.2">
<text x="28.9" y="12">F0</text>
<text x="134.1" y="46.6">10A</text>
<text x="171.4" y="46.6">10A</text>
<text x="208.1" y="46.6">10A</text>
<text x="125.9" y="57.2" transform="rotate(-90 125.9 57.2)">S2</text>
<text x="70.9" y="101.2" transform="rotate(-90 70.9 101.2)">0V</text>
<text x="91" y="115.7">0V</text>
<text x="137.2" y="137.9" transform="rotate(-90 137.2 137.9)">03.10</text>
</g>
<text font-size="5.7" x="124.5" y="66.7" transform="rotate(-90 124.5 66.7)">S1</text>
<g font-size="4.9">
<text x="69.1" y="10.6">KM1</text>
<text x="29.6" y="46.2">6A</text>
<text x="39.9" y="46.2">6A</text>
<text x="39.9" y="42.7">F6</text>
<text x="96.3" y="42.3">F5</text>
<text x="279.4" y="57.2">2A</text>
<text x="160.9" y="62.4">K9</text>
<text x="198.6" y="63.9">K5</text>
<text x="250.5" y="64.9" transform="rotate(-90 250.5 64.9)">+24V</text>
<text x="234.9" y="66.3">K6</text>
<text x="15.5" y="76.2">K8</text>
<text x="50.8" y="86.1">POWER</text>
<text x="259.3" y="86.1">KM2</text>
<text x="117.1" y="96.7">KF1</text>
<text x="156.6" y="96.7">KF2</text>
<text x="230.7" y="96.7">KF4</text>
<text x="80.1" y="115">+24V</text>
<text x="135.5" y="127.7" transform="rotate(-90 135.5 127.7)">24V</text>
<text x="56.8" y="133.3">FT2</text>
<text x="247.3" y="136.5">K2</text>
<text x="264.9" y="137.2">1~</text>
<text x="256.8" y="145.3">WATER</text>
<text x="258.9" y="148.9">PUMP</text>
<text x="75.5" y="154.5">+24V</text>
<text x="38.5" y="162.6">KM1</text>
<text x="106.2" y="167.9">3~</text>
<text x="146.4" y="167.9">3~</text>
<text x="183.4" y="167.9">3~</text>
<text x="279" y="163">FAN</text>
<text x="147.1" y="172.2">M2</text>
</g>
<g font-size="4.4">
<text x="115" y="3.9">10</text>
<text x="240.2" y="3.9">20</text>
<text x="33.5" y="11.3">25A</text>
<text x="33.9" y="42.7" transform="rotate(-90 33.9 42.7)">F1</text>
<text x="136.5" y="42.3">F3</text>
<text x="173.6" y="42.3">F4</text>
<text x="210.6" y="42.3">F2</text>
<text x="248.7" y="45.9">6A</text>
<text x="248.7" y="42.3">F7</text>
<text x="260" y="45.9">6A</text>
<text x="260" y="42.3">F8</text>
<text x="270.6" y="45.9">6A</text>
<text x="270.6" y="42.3">F9</text>
<text x="278.7" y="53.3">FT1</text>
<text x="119.9" y="75.5">K3</text>
<text x="154.2" y="74.4">K7</text>
<text x="196.5" y="73.7">K4</text>
<text x="67.7" y="83.3" transform="rotate(-90 67.7 83.3)">PE</text>
<text x="163.7" y="93.8">T1A</text>
<text x="201.1" y="93.8">T1A</text>
<text x="238.1" y="93.8">T1A</text>
<text x="123.1" y="101.2">T1C</text>
<text x="194.4" y="96.3">KF3</text>
<text x="40.9" y="134.8">K1</text>
<text x="57.9" y="140.1">2A</text>
<text x="260.3" y="141.5">M5</text>
<text x="57.9" y="154.2">+24V</text>
<text x="282.2" y="157.7">1~</text>
<text x="68.1" y="165.1" transform="rotate(-90 68.1 165.1)">+24V</text>
<text x="220.5" y="167.9">3~</text>
<text x="248.4" y="163.7">KM2</text>
<text x="106.9" y="172.5">M4</text>
<text x="184.1" y="172.5">M3</text>
<text x="221.2" y="172.9">M1</text>
<text x="219.1" y="176.7">FOLARD</text>
<text x="280.8" y="203.6">01</text>
<text x="115" y="209.9">10</text>
<text x="240.2" y="209.9">20</text>
</g>
<g font-size="4">
<text x="69.1" y="83.3">N</text>
<text x="123.5" y="93.8">T1A</text>
<text x="200" y="100.9">T1C</text>
<text x="237.4" y="100.9">T1C</text>
</g>
<g font-size="3.9">
<text x="85.1" y="96.6">+</text>
<text x="92.6" y="96.2">-</text>
</g>
<g font-size="3.5">
<text x="66" y="3.5">6</text>
<text x="103" y="3.5">9</text>
<text x="128.1" y="3.5">11</text>
<text x="140.8" y="3.5">12</text>
<text x="153.5" y="3.5">13</text>
<text x="165.8" y="3.5">14</text>
<text x="178.2" y="3.5">15</text>
<text x="190.5" y="3.5">16</text>
<text x="203.2" y="3.5">17</text>
<text x="215.5" y="3.5">18</text>
<text x="227.9" y="3.5">19</text>
<text x="256.1" y="3.5" transform="rotate(-90 256.1 3.5)">21</text>
<text x="268.5" y="3.5" transform="rotate(-90 268.5 3.5)">22</text>
<text x="278" y="3.5">23</text>
<text x="290.3" y="3.5">24</text>
<text x="58.9" y="83.3">L</text>
<text x="293.5" y="150.3">M</text>
<text x="293.5" y="187.7">Q</text>
<text x="66" y="209.5">6</text>
<text x="103" y="209.5">9</text>
<text x="128.1" y="209.5">11</text>
<text x="140.8" y="209.5">12</text>
<text x="153.5" y="209.5">13</text>
<text x="165.8" y="209.5">14</text>
<text x="178.2" y="209.5">15</text>
<text x="190.5" y="209.5">16</text>
<text x="203.2" y="209.5">17</text>
<text x="215.5" y="209.5">18</text>
<text x="227.9" y="209.5">19</text>
<text x="256.1" y="209.5" transform="rotate(-90 256.1 209.5)">21</text>
<text x="261.4" y="208.5" transform="rotate(-90 261.4 208.5)">By</text>
<text x="268.5" y="209.5" transform="rotate(-90 268.5 209.5)">22</text>
<text x="278" y="209.5">23</text>
<text x="290.3" y="209.5">24</text>
</g>
<g font-size="2.8">
<text x="142.5" y="92.1">INVERTER 2</text>
<text x="146.6" y="95.5">CAKE</text>
<text x="179.8" y="91.9">INVERTER</text>
<text x="185.5" y="95">3</text>
<text x="216.1" y="92.2">INVERTER 4</text>
<text x="216.2" y="95.3">FOLARD</text>
<text x="102.5" y="96.4">INVERTER</text>
<text x="104.3" y="99.5">KATS</text>
<text x="107.4" y="102.6">1</text>
</g>
<g font-size="1.7">
<text x="122.5" y="87.5">X1</text>
<text x="127.7" y="87.5">X2</text>
<text x="168.6" y="87.2">X1</text>
<text x="200.3" y="87.5">X1</text>
<text x="206.4" y="87.5">X2</text>
<text x="241.3" y="87.5">X1</text>
</g>
<g font-size="1.4">
<text x="117.1" y="87.4">GND</text>
<text x="157.9" y="87.2">GND</text>
<text x="194" y="87.4">GND</text>
<text x="231.5" y="87.5">GND</text>
</g>
<text font-size=".9" x="28.3" y="85.7">R</text>
</svg>
